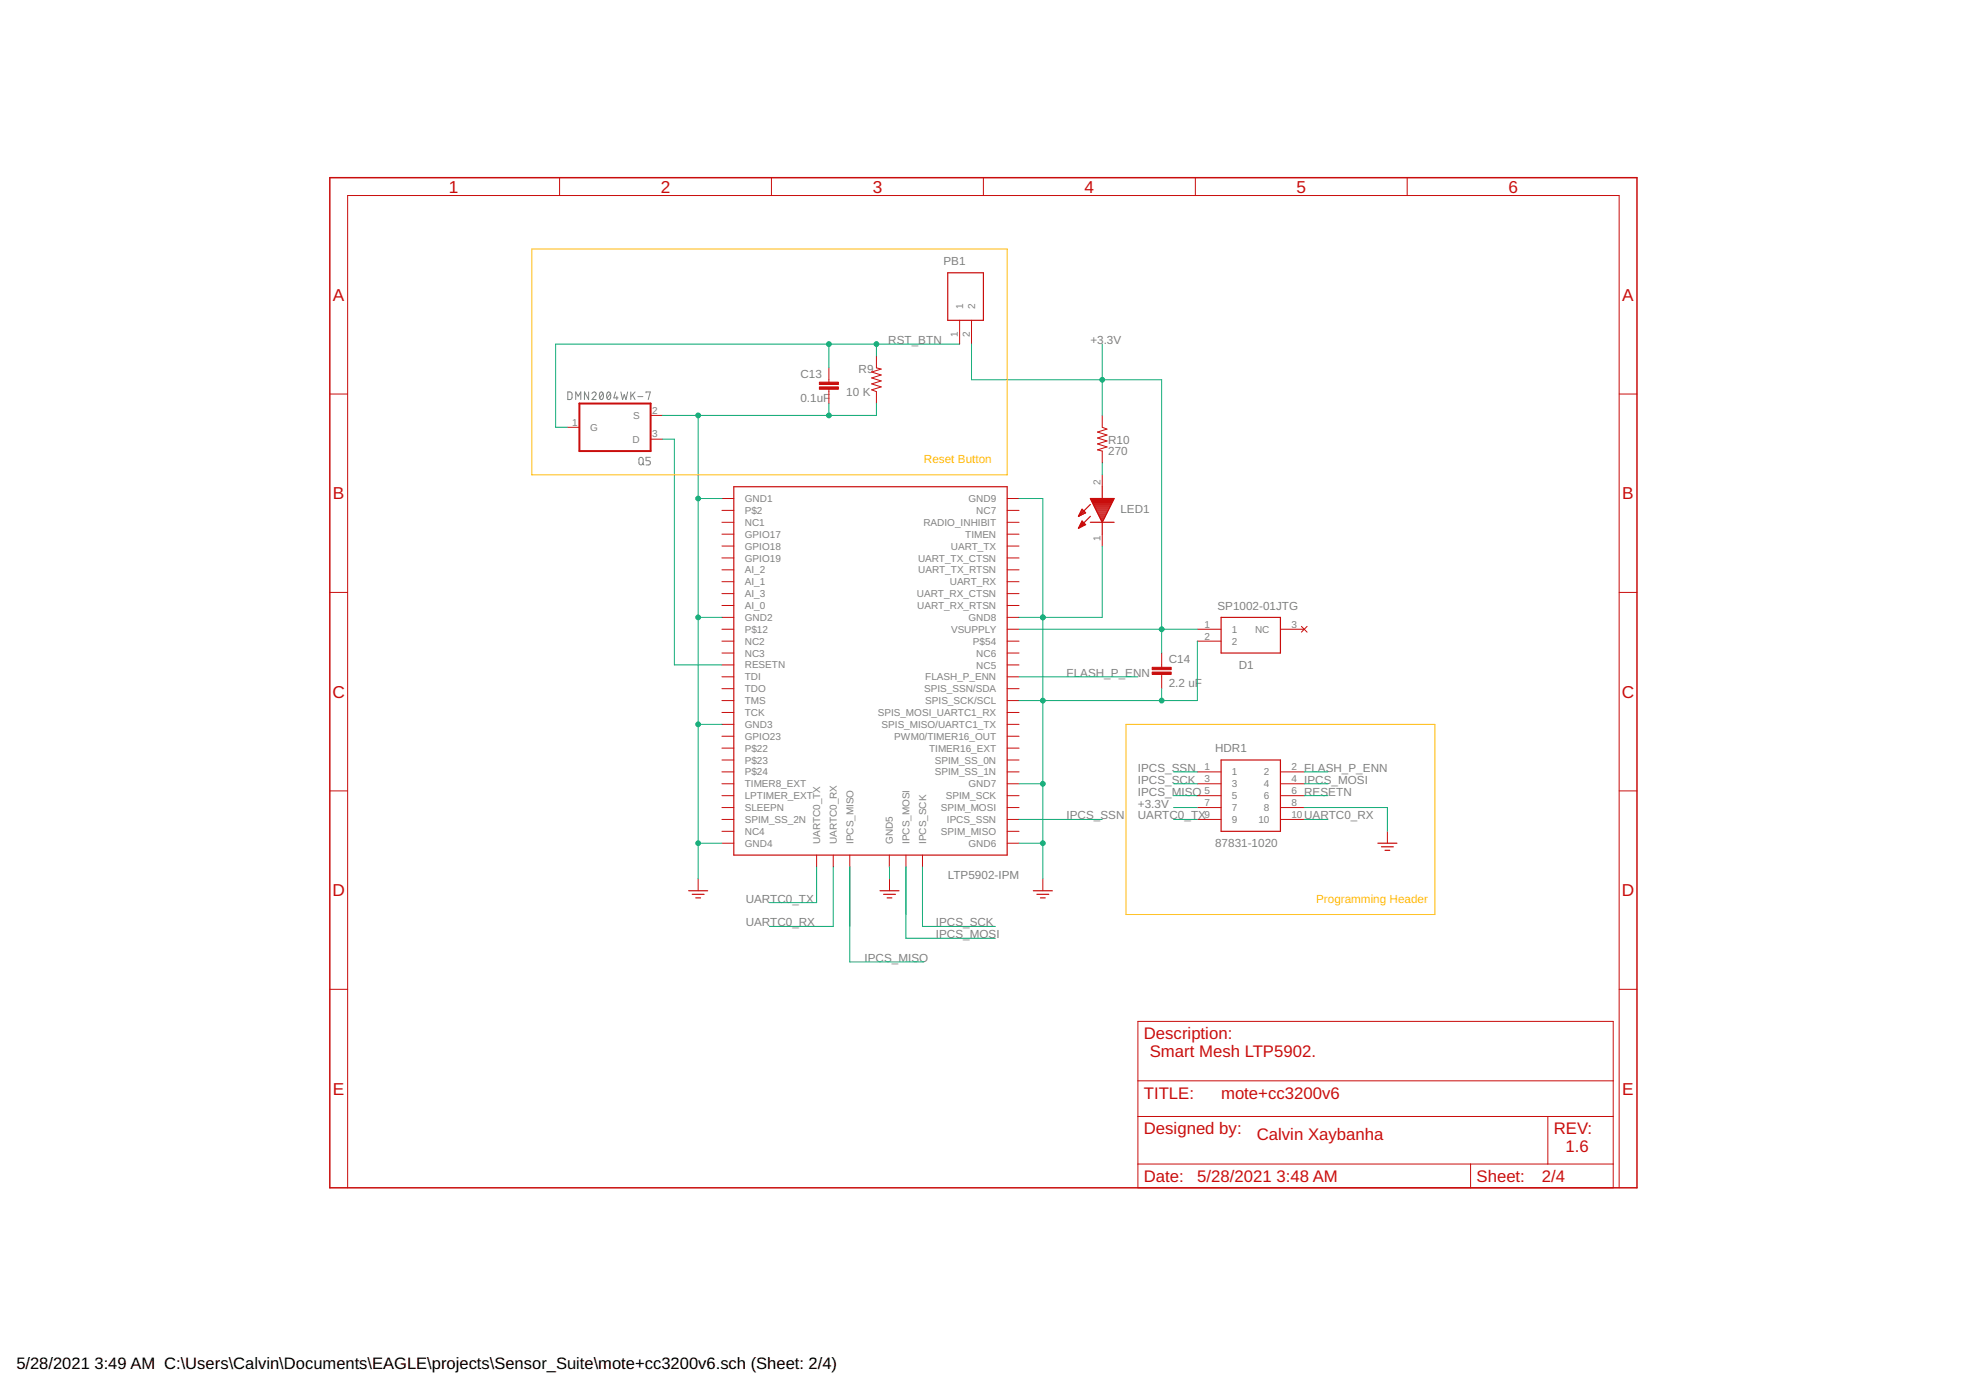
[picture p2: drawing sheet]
<svg xmlns="http://www.w3.org/2000/svg" width="420mm" height="297mm" viewBox="0 0 420 297" stroke-linecap="round" stroke-linejoin="round" font-family="sans-serif">
<g fill="none" stroke="#808080" stroke-width=".21">
<path d="M121.3 83.8h.7l.2 .2 .1 .9-.3 .4-.7 .1zM123 85.4v-1.6l.6 .9 .5-.9v1.6M125.8 83.8v1.6l-.9-1.6v1.6M126.5 84.1a.44 .44 0 0 1 .6-.3 .44 .44 0 0 1 .2 .7l-.8 .9h.9M128.3 83.9l.2-.1a.97 .97 0 0 1 0 1.6 1.02 1.02 0 0 1-.2-1.5zM128.9 84.1l-.7 .9M129.8 83.9l.3-.1a.97 .97 0 0 1 0 1.6 1.02 1.02 0 0 1-.3-1.5zM130.5 84.1l-.8 .9M131.6 83.8l-.4 1.2h.9M131.8 84.7v.7M132.7 83.8l.4 1.6 .3-1.1 .4 1.1 .3-1.6M134.8 83.8v1.6"/>
<path d="M135.2 84.4l.5 1M135.7 83.8l-.9 1M136.3 84.8h1.1M136.7 97.9l.3-.2 .3 .2 .2 1a.46 .46 0 0 1-.5 .5 .46 .46 0 0 1-.5-.5zM137.3 99l.3 .4M138.1 83.9v-.1h.9l-.5 1.6M139 97.7h-.9v.7h.5a.46 .46 0 0 1 .4 .5 .46 .46 0 0 1-.4 .5h-.5"/>
</g>
<path d="M70.5 38h279.3v215.8h-279.3z" fill="none" stroke="#c90d0c" stroke-width=".32"/>
<g fill="none" stroke="#c90d0c" stroke-width=".21">
<path d="M119.6 38v3.8M164.9 38v3.8M210.2 38v3.8M255.5 38v3.8M300.7 38v3.8M177.1 78.6v3.1M187.3 76.1v2.5l1 .3-2 .6 2 .6-2 .7 2 .6-2 .6 2 .7-2 .6 1 .4v2.5M205.1 68.5v5M207.6 68.5v5M70.5 84.2h3.8M121.3 91.3h2.5M139 93.9h2.6"/>
<path d="M139 88.8h2.6M177.1 83.2v3M235.6 88.8v2.5l1 .4-2.1 .6 2.1 .7-2.1 .6 2.1 .6-2.1 .7 2.1 .6-2.1 .6 1.1 .3v2.5M346 84.2h3.8M154.3 106.5h2.5M154.3 109.1h2.5M154.3 111.6h2.5M154.3 114.2h2.5M154.3 116.7h2.5M154.3 119.2h2.5M215.2 106.5h2.6M215.2 109.1h2.6"/>
<path d="M215.2 111.6h2.6M215.2 114.2h2.6M215.2 116.7h2.6M215.2 119.2h2.6M235.6 101.5v2.5M235.6 114.2v2.5M70.5 126.6h3.8M154.3 121.8h2.5M154.3 124.3h2.5M154.3 126.9h2.5M154.3 129.4h2.5M154.3 131.9h2.5"/>
<path d="M154.3 134.5h2.5M154.3 137h2.5M154.3 139.6h2.5M215.2 121.8h2.6M215.2 124.3h2.6M215.2 126.9h2.6M215.2 129.4h2.6M215.2 131.9h2.6M215.2 134.5h2.6M215.2 137h2.6M215.2 139.6h2.6M248.3 139.6v3"/>
<path d="M255.9 134.5h5.1M255.9 137h5.1M273.6 134.5h5.1M278.1 133.9l1.2 1.2M279.3 133.9l-1.2 1.2M346 126.6h3.8M154.3 142.1h2.5M154.3 144.6h2.5M154.3 147.2h2.5M154.3 149.7h2.5M154.3 152.3h2.5M154.3 154.8h2.5"/>
<path d="M154.3 157.3h2.5M154.3 159.9h2.5M215.2 142.1h2.6M215.2 144.6h2.6M215.2 147.2h2.6M215.2 149.7h2.6M215.2 152.3h2.6M215.2 154.8h2.6M215.2 157.3h2.6M215.2 159.9h2.6M248.3 144.1v3.1M70.5 169h3.8"/>
<path d="M154.3 162.4h2.5M154.3 165h2.5M154.3 167.5h2.5M154.3 170h2.5M154.3 172.6h2.5M154.3 175.1h2.5M154.3 177.7h2.5M215.2 162.4h2.6M215.2 165h2.6M215.2 167.5h2.6M215.2 170h2.6M215.2 172.6h2.6"/>
<path d="M215.2 175.1h2.6M215.2 177.7h2.6M255.9 165h5.1M255.9 167.5h5.1M255.9 170h5.1M255.9 172.6h5.1M255.9 175.1h5.1M273.6 165h5.1M273.6 167.5h5.1M273.6 170h5.1M273.6 172.6h5.1M273.6 175.1h5.1"/>
<path d="M296.5 177.7v2.5M346 169h3.8M149.2 187.8v2.6M154.3 180.2h2.5M174.5 182.7v2.6M178.1 182.7v2.6M181.6 182.7v2.6M190.1 182.7v2.6M190.1 187.8v2.6M193.6 182.7v2.6M197.1 182.7v2.6M215.2 180.2h2.6"/>
<path d="M222.9 187.8v2.6M70.5 211.4h3.8M243.2 218.3h101.6v35.5h-101.6zM346 211.4h3.8M243.2 238.6h101.6M243.2 231h101.6M330.8 238.6v10.2M74.3 253.8v-212h271.7v212M243.2 248.8h101.6M314.3 248.8v5"/>
</g>
<g fill="none" stroke="#c90d0c" stroke-width=".25">
<path d="M202.5 58.3h7.7v10.2h-7.7zM156.8 104h58.4v78.7h-58.4zM230.5 110.3h.1M230.5 112.7h.3M230.6 110.1h.5M230.7 112.5h.5M230.7 109.9h.8M230.8 112.3h.9M230.8 109.6h1.1M230.9 112.1h1M230.9 109.4h.9M231 111.8h.7"/>
<path d="M231.1 109.2h.5M231.1 111.6h.4M231.2 109h.2M231.2 111.4h.1M231.2 111.4l.8 .7-1.5 .8zM231.2 108.8l.8 .8-1.5 .7zM233 111.6h5.1M233 110.3l-2.5 2.6M233 107.8l-2.5 2.5M233 106.5h5.1l-2.5 5.1zM233.1 106.7h4.9M233.2 107h4.7"/>
<path d="M233.3 107.2h4.5M233.4 107.4h4.3M233.6 107.6h4M233.7 107.8h3.7M233.8 108.1h3.5M233.9 108.3h3.3M234 108.5h3.1M234.1 108.7h2.9M234.2 109h2.7M234.3 109.2h2.5M234.4 109.4h2.3M234.6 109.6h2"/>
<path d="M234.7 109.9h1.8M234.8 110.1h1.5M234.9 110.3h1.3M235 110.5h1.1M235.1 110.7h.9M235.2 111h.7M235.3 111.2h.5M235.5 111.4h.2M235.6 104v2.5M235.6 111.6v2.6M261 131.9h12.6v7.7h-12.6zM261 162.4h12.6v15.3h-12.6z"/>
<path d="M147.2 190.4h4M147.9 191.1h2.6M148.7 191.9h1M188.1 190.4h4M188.8 191.1h2.6M189.6 191.9h1M220.8 190.4h4.1M221.6 191.1h2.5M222.4 191.9h1M294.5 180.2h4M295.2 181h2.6M296 181.7h1"/>
</g>
<g fill="#c90d0c" stroke="#c90d0c" stroke-width=".21">
<path d="M246.2 143.6h4.1v.5h-4.1z"/>
<path d="M246.2 142.6h4.1v.5h-4.1z"/>
<path d="M175.1 82.7h4.1v.5h-4.1z"/>
<path d="M175.1 81.7h4.1v.5h-4.1z"/>
</g>
<path d="M123.8 86.2h15.2v10.2h-15.2z" fill="none" stroke="#c90d0c" stroke-width=".42"/>
<g fill="none" stroke="#0dab76" stroke-width=".21">
<path d="M177.1 73.5v5.1M187.3 73.5v2.6M205.1 73.5h-86.4v17.8h2.6M207.6 73.5v7.7h40.7v58.4M235.6 73.5v15.3M141.6 93.9h2.5v48.2h10.2M149.2 88.8v99M177.1 86.2v2.6M187.3 86.2v2.6h-45.7M235.6 98.9v2.6M149.2 106.5h5.1M217.8 106.5h5.1v81.3"/>
<path d="M235.6 116.7v15.2h-17.8M149.2 131.9h5.1M217.8 134.5h38.1M255.9 137v12.7h-38.1M149.2 154.8h5.1M217.8 144.6h25.4M248.3 147.2v2.5M217.8 167.5h5.1M217.8 175.1h17.8M250.8 172.6h5.1M250.8 167.5h5.1M250.8 175.1h5.1"/>
<path d="M250.8 165h5.1M250.8 170h5.1M278.7 172.6h17.8v5.1M278.7 167.5h5.1M278.7 175.1h5.1M278.7 165h5.1M278.7 170h5.1M149.2 180.2h5.1M174.5 185.3v7.6h-10.1M178.1 185.3v12.7h-13.7M181.6 185.3v20.3h15.9M190.1 185.3v2.5"/>
<path d="M193.6 185.3v15.2h19.1M197.1 185.3v12.7h15.6M217.8 180.2h5.1"/>
</g>
<g fill="#0dab76" stroke="#0dab76" stroke-width=".21">
<circle cx="235.6" cy="81.2" r=".51"/>
<circle cx="248.3" cy="134.5" r=".51"/>
<circle cx="222.9" cy="149.7" r=".51"/>
<circle cx="222.9" cy="167.5" r=".51"/>
<circle cx="222.9" cy="180.2" r=".51"/>
<circle cx="222.9" cy="131.9" r=".51"/>
<circle cx="248.3" cy="149.7" r=".51"/>
<circle cx="149.2" cy="131.9" r=".51"/>
<circle cx="149.2" cy="154.8" r=".51"/>
<circle cx="149.2" cy="180.2" r=".51"/>
<circle cx="149.2" cy="106.5" r=".51"/>
<circle cx="149.2" cy="88.8" r=".51"/>
<circle cx="177.1" cy="88.8" r=".51"/>
<circle cx="177.1" cy="73.5" r=".51"/>
<circle cx="187.3" cy="73.5" r=".51"/>
</g>
<path d="M113.7 53.2h101.5v48.3h-101.5zM240.6 154.8h66.1v40.6h-66.1z" fill="none" stroke="#ffba08" stroke-width=".21"/>
<g font-size="3.7" fill="#c90d0c">
<text x="95.9" y="41.2">1</text>
<text x="141.2" y="41.2">2</text>
<text x="186.5" y="41.2">3</text>
<text x="231.8" y="41.2">4</text>
<text x="277.1" y="41.2">5</text>
<text x="322.4" y="41.2">6</text>
<text x="71.2" y="64.3">A</text>
<text x="346.7" y="64.3">A</text>
<text x="71.2" y="106.7">B</text>
<text x="346.7" y="106.7">B</text>
<text x="71.1" y="149.1">C</text>
<text x="346.6" y="149.1">C</text>
<text x="71.1" y="191.5">D</text>
<text x="346.6" y="191.5">D</text>
<text x="71.2" y="233.9">E</text>
<text x="346.7" y="233.9">E</text>
</g>
<g font-size="3.6" fill="#c90d0c">
<text x="244.4" y="222.1">Description:</text>
<text x="245.7" y="225.9">Smart Mesh LTP5902.</text>
<text x="244.4" y="234.8">TITLE:</text>
<text x="261" y="234.8">mote+cc3200v6</text>
<text x="244.4" y="242.4">Designed by:</text>
<text x="268.6" y="243.7">Calvin Xaybanha</text>
<text x="332.1" y="242.4">REV:</text>
<text x="334.6" y="246.2">1.6</text>
<text x="244.4" y="252.6">Date:</text>
<text x="255.9" y="252.6">5/28/2021</text>
<text x="272.8" y="252.6">3:48 AM</text>
<text x="315.6" y="252.6">Sheet:</text>
<text x="329.5" y="252.6">2/4</text>
</g>
<g font-size="3.5">
<text x="3.5" y="292.5">5/28/2021</text>
<text x="20.2" y="292.5">3:49 AM C:\Users\Calvin\Documents\EAGLE\projects\Sensor_Suite\mote+cc3200v6.sch (Sheet: 2/4)</text>
</g>
<g font-size="2.5" fill="#808080">
<text x="201.6" y="56.6">PB1</text>
<text x="189.8" y="73.5">RST_BTN</text>
<text x="233" y="73.5">+3.3V</text>
<text x="171.1" y="80.8">C13</text>
<text x="183.5" y="79.6">R9</text>
<text x="171.1" y="85.8">0.1uF</text>
<text x="180.9" y="84.7">10 K</text>
<text x="236.8" y="94.9">R10</text>
<text x="236.8" y="97.1">270</text>
<text x="239.5" y="109.6">LED1</text>
<text x="260.2" y="130.3">SP1002-01JTG</text>
<text x="249.8" y="141.7">C14</text>
<text x="264.8" y="143">D1</text>
<text x="227.9" y="144.6">FLASH_P_ENN</text>
<text x="249.8" y="146.8">2.2 uF</text>
<text x="259.7" y="160.8">HDR1</text>
<text x="243.2" y="164.9">IPCS_SSN</text>
<text x="243.2" y="167.5">IPCS_SCK</text>
<text x="278.7" y="164.9">FLASH_P_ENN</text>
<text x="278.7" y="167.5">IPCS_MOSI</text>
<text x="243.2" y="172.6">+3.3V</text>
<text x="243.2" y="170">IPCS_MISO</text>
<text x="278.7" y="170">RESETN</text>
<text x="227.9" y="175.1">IPCS_SSN</text>
<text x="243.2" y="175.1">UARTC0_TX</text>
<text x="278.7" y="175.1">UARTC0_RX</text>
<text x="259.7" y="181.1">87831-1020</text>
<text x="202.5" y="187.8">LTP5902-IPM</text>
<text x="159.4" y="192.9">UARTC0_TX</text>
<text x="159.4" y="198">UARTC0_RX</text>
<text x="200" y="198">IPCS_SCK</text>
<text x="200" y="200.5">IPCS_MOSI</text>
<text x="184.8" y="205.6">IPCS_MISO</text>
</g>
<g font-size="2.5" fill="#ffba08">
<text x="197.5" y="98.9">Reset Button</text>
<text x="281.3" y="192.9">Programming Header</text>
</g>
<g font-size="2.1" fill="#808080">
<text x="204.7" y="72" transform="rotate(-90 204.7 72)">1</text>
<text x="205.8" y="66.1" transform="rotate(-90 205.8 66.1)">1</text>
<text x="207.3" y="72" transform="rotate(-90 207.3 72)">2</text>
<text x="208.4" y="66.1" transform="rotate(-90 208.4 66.1)">2</text>
<text x="135.3" y="89.5">S</text>
<text x="139.4" y="88.4">2</text>
<text x="122.3" y="90.9">1</text>
<text x="126.2" y="92.1">G</text>
<text x="135.2" y="94.6">D</text>
<text x="139.4" y="93.5">3</text>
<text x="159.2" y="107.3">GND1</text>
<text x="207" y="107.3">GND9</text>
<text x="235.2" y="103.6" transform="rotate(-90 235.2 103.6)">2</text>
<text x="159.2" y="109.8">P$2</text>
<text x="159.2" y="112.4">NC1</text>
<text x="197.3" y="112.4">RADIO_INHIBIT</text>
<text x="208.6" y="109.8">NC7</text>
<text x="159.2" y="114.9">GPIO17</text>
<text x="159.2" y="117.5">GPIO18</text>
<text x="203.2" y="117.5">UART_TX</text>
<text x="206.3" y="114.9">TIMEN</text>
<text x="235.2" y="115.7" transform="rotate(-90 235.2 115.7)">1</text>
<text x="159.2" y="120">GPIO19</text>
<text x="159.2" y="122.5">AI_2</text>
<text x="159.2" y="125.1">AI_1</text>
<text x="196.2" y="120">UART_TX_CTSN</text>
<text x="196.2" y="122.5">UART_TX_RTSN</text>
<text x="203" y="125.1">UART_RX</text>
<text x="159.2" y="127.6">AI_3</text>
<text x="159.2" y="130.2">AI_0</text>
<text x="196" y="127.6">UART_RX_CTSN</text>
<text x="196" y="130.2">UART_RX_RTSN</text>
<text x="159.2" y="132.7">GND2</text>
<text x="159.2" y="135.2">P$12</text>
<text x="159.2" y="137.8">NC2</text>
<text x="203.3" y="135.2">VSUPPLY</text>
<text x="207" y="132.7">GND8</text>
<text x="207.9" y="137.8">P$54</text>
<text x="257.4" y="134.1">1</text>
<text x="257.4" y="136.7">2</text>
<text x="263.3" y="135.2">1</text>
<text x="263.3" y="137.8">2</text>
<text x="268.2" y="135.2">NC</text>
<text x="276" y="134.1">3</text>
<text x="159.2" y="140.3">NC3</text>
<text x="159.2" y="142.9">RESETN</text>
<text x="208.6" y="142.9">NC5</text>
<text x="208.6" y="140.3">NC6</text>
<text x="159.2" y="145.4">TDI</text>
<text x="159.2" y="147.9">TDO</text>
<text x="197.5" y="147.9">SPIS_SSN/SDA</text>
<text x="197.7" y="145.4">FLASH_P_ENN</text>
<text x="159.2" y="150.5">TMS</text>
<text x="159.2" y="153">TCK</text>
<text x="159.2" y="155.6">GND3</text>
<text x="187.6" y="153">SPIS_MOSI_UARTC1_RX</text>
<text x="188.4" y="155.6">SPIS_MISO/UARTC1_TX</text>
<text x="197.7" y="150.5">SPIS_SCK/SCL</text>
<text x="159.2" y="158.1">GPIO23</text>
<text x="159.2" y="160.6">P$22</text>
<text x="191.1" y="158.1">PWM0/TIMER16_OUT</text>
<text x="198.6" y="160.6">TIMER16_EXT</text>
<text x="159.2" y="163.2">P$23</text>
<text x="159.2" y="165.7">P$24</text>
<text x="199.8" y="165.7">SPIM_SS_1N</text>
<text x="199.8" y="163.2">SPIM_SS_0N</text>
<text x="257.4" y="164.6">1</text>
<text x="257.4" y="167.1">3</text>
<text x="263.3" y="165.7">1</text>
<text x="270.1" y="165.7">2</text>
<text x="276" y="164.6">2</text>
<text x="276" y="167.1">4</text>
<text x="159.2" y="168.3">TIMER8_EXT</text>
<text x="159.2" y="170.8">LPTIMER_EXT</text>
<text x="159.2" y="173.3">SLEEPN</text>
<text x="201.1" y="173.3">SPIM_MOSI</text>
<text x="202.2" y="170.8">SPIM_SCK</text>
<text x="207" y="168.3">GND7</text>
<text x="257.4" y="169.7">5</text>
<text x="257.4" y="172.2">7</text>
<text x="263.3" y="168.3">3</text>
<text x="263.3" y="170.8">5</text>
<text x="263.3" y="173.3">7</text>
<text x="270.1" y="168.3">4</text>
<text x="270.1" y="170.8">6</text>
<text x="270.1" y="173.3">8</text>
<text x="276" y="169.7">6</text>
<text x="276" y="172.2">8</text>
<text x="159.2" y="175.9">SPIM_SS_2N</text>
<text x="159.2" y="178.4">NC4</text>
<text x="201.1" y="178.4">SPIM_MISO</text>
<text x="202.4" y="175.9">IPCS_SSN</text>
<text x="257.4" y="174.8">9</text>
<text x="263.3" y="175.9">9</text>
<text x="268.9" y="175.9">10</text>
<text x="276" y="174.8">10</text>
<text x="159.2" y="180.9">GND4</text>
<text x="175.3" y="180.4" transform="rotate(-90 175.3 180.4)">UARTC0_TX</text>
<text x="178.8" y="180.4" transform="rotate(-90 178.8 180.4)">UARTC0_RX</text>
<text x="182.4" y="180.4" transform="rotate(-90 182.4 180.4)">IPCS_MISO</text>
<text x="190.8" y="180.4" transform="rotate(-90 190.8 180.4)">GND5</text>
<text x="194.4" y="180.4" transform="rotate(-90 194.4 180.4)">IPCS_MOSI</text>
<text x="197.9" y="180.4" transform="rotate(-90 197.9 180.4)">IPCS_SCK</text>
<text x="207" y="180.9">GND6</text>
</g>
</svg>
